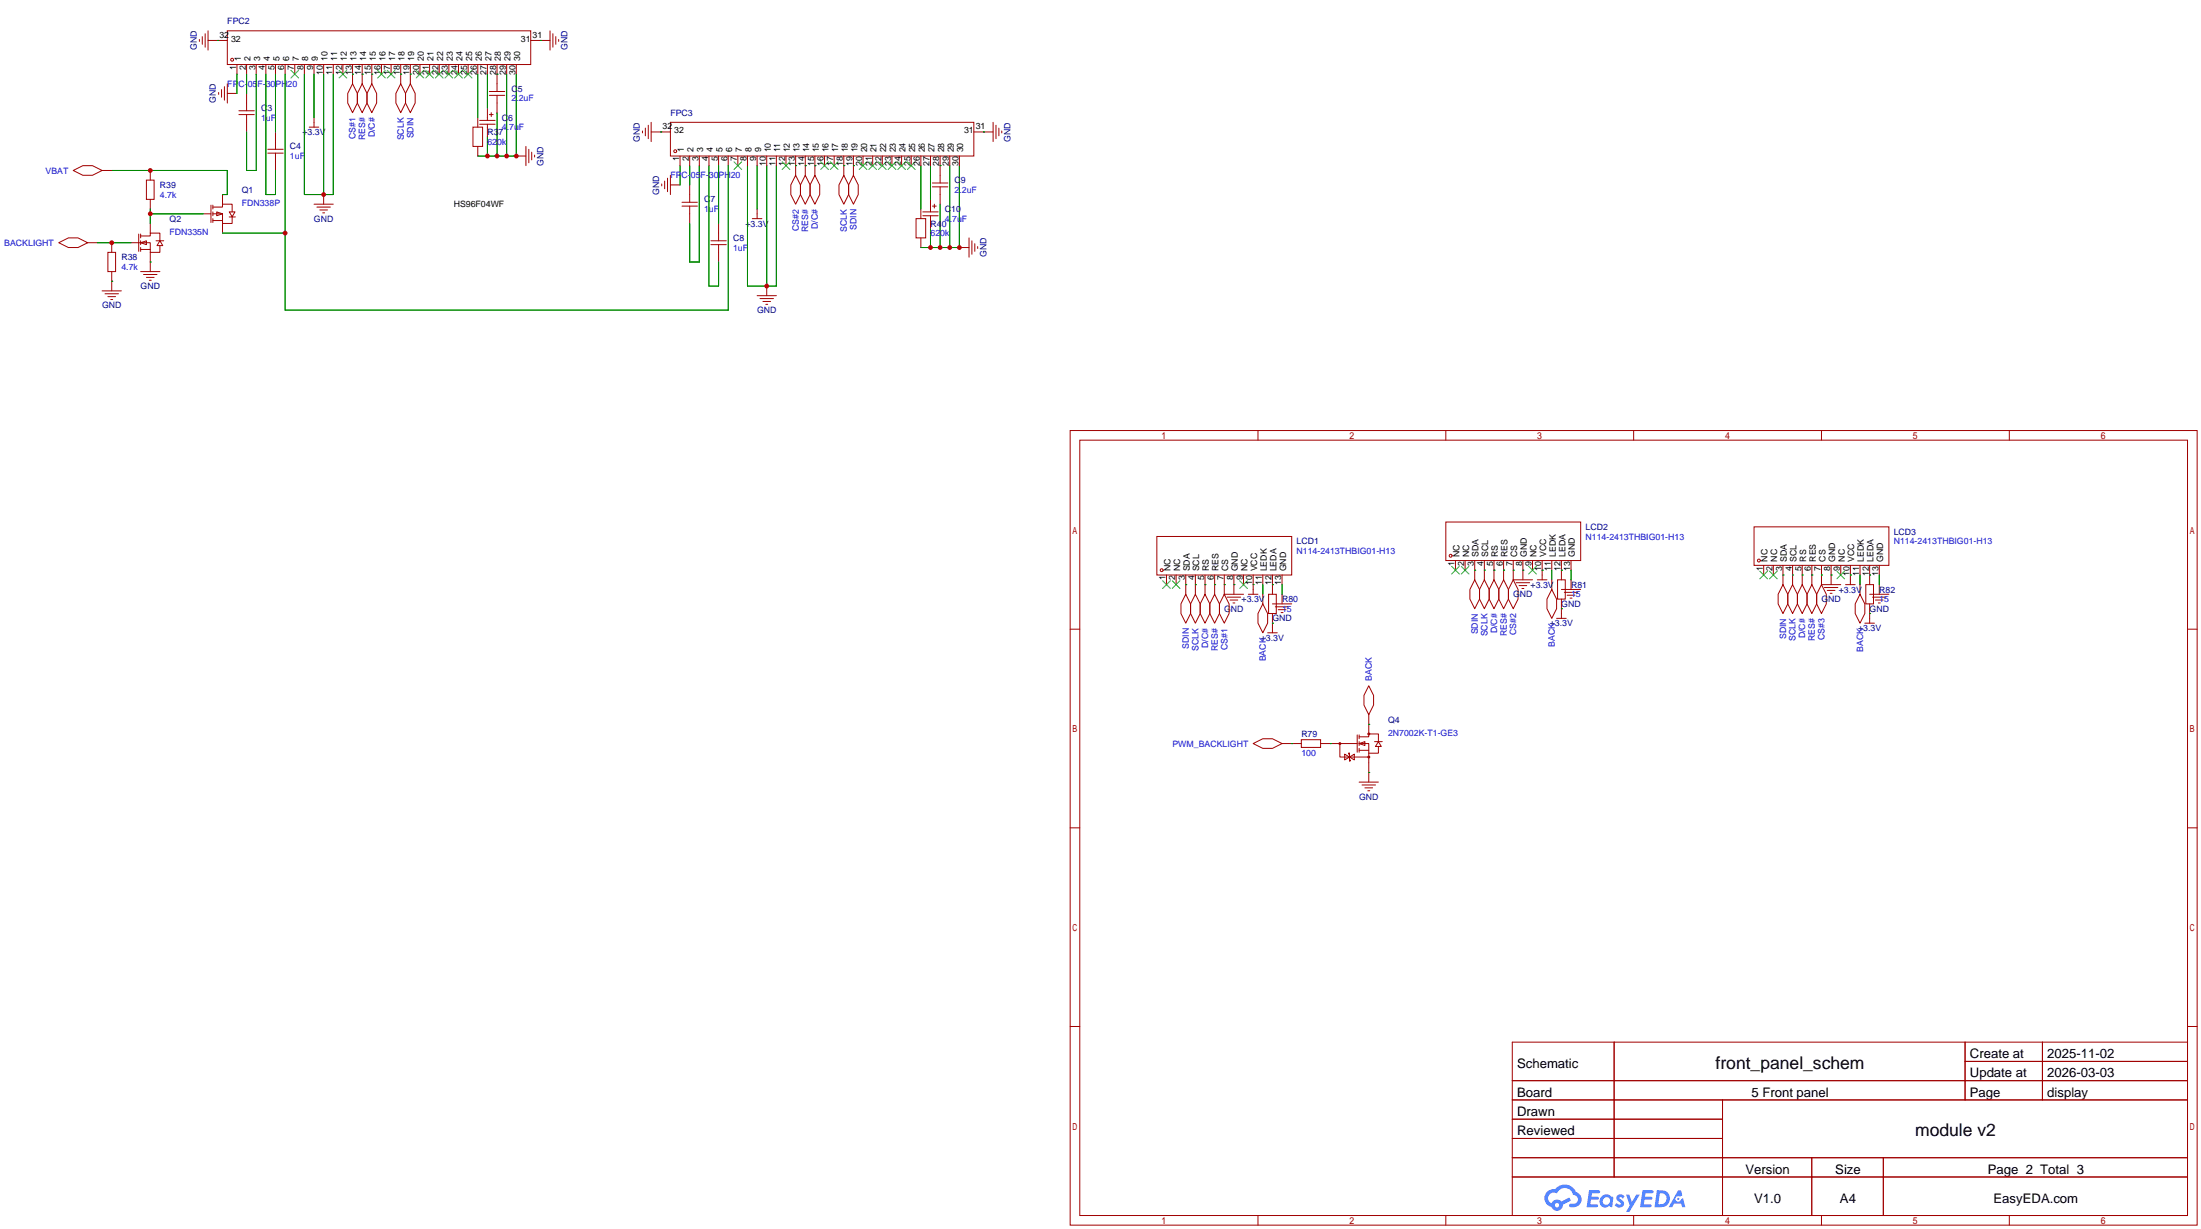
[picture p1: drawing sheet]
<svg xmlns="http://www.w3.org/2000/svg" width="580mm" height="324mm" viewBox="0 0 580 324" stroke-linecap="round" stroke-linejoin="round" font-family="sans-serif">
<g fill="none" stroke="#a10000" stroke-width=".26">
<path d="M282.2 113.5h297.2v209.6h-297.2zM284.7 116.1h292.1v204.4h-292.1zM331.7 113.5v2.6M381.3 113.5v2.6M430.8 113.5v2.6M480.3 113.5v2.6M529.8 113.5v2.6M282.2 165.9h2.5M576.8 165.9h2.6M282.2 218.3h2.5M576.8 218.3h2.6M282.2 270.7h2.5"/>
<path d="M398.8 274.8h178v45.7h-178zM425.6 274.8v35.6M518.2 274.8v15.3M518.2 279.9h58.6M538.6 274.8v15.3M576.8 270.7h2.6M398.8 285h178M398.8 290.1h178M398.8 295.1h55.4M454.2 290.1v30.4M398.8 305.3h178M398.8 300.2h55.4"/>
<path d="M398.8 310.4h178M477.7 305.3v15.2M496.6 305.3v15.2M331.7 320.5v2.6M381.3 320.5v2.6M430.8 320.5v2.6M480.3 320.5v2.6M529.8 320.5v2.6"/>
</g>
<g fill="#5487ff">
<path d="M426.5 315.2a1.3 1.3 0 0 1 1.9 .3l-.4 .6a.47 .47 0 0 0-.4-.4 .47 .47 0 0 0-.5 .3l.1 .1a1.28 1.28 0 0 1 .7 2 1.53 1.53 0 0 1-2.1-.3l.5-.6 .8 .5a.31 .31 0 0 0 .3-.3 .31 .31 0 0 0-.3-.3 1.12 1.12 0 0 1-.6-1.9z"/>
<path d="M428.8 315h.8l.7 2 1.2-2h.9l-2.7 4.6h-.9l1-1.7z"/>
<path d="M419 313.9h2.5a.4 .4 0 0 1 .5 .4 .4 .4 0 0 1-.5 .4h-1.7l-.1 .9h1.6l.3 .4-.4 .4h-1.7l-.1 1.2h1.6a.39 .39 0 0 1 .4 .4 .39 .39 0 0 1-.4 .4h-2.6z"/>
<path d="M433.1 313.9h2.5a.4 .4 0 0 1 .5 .4 .4 .4 0 0 1-.5 .4h-1.7l-.1 .9h1.6l.3 .4-.4 .4h-1.6l-.2 1.2h1.6a.39 .39 0 0 1 .4 .4 .39 .39 0 0 1-.4 .4h-2.6z"/>
<path d="M442.5 313.9h.8l.3 1.3-.6 .4a.75 .75 0 0 0-1.1 .3 .75 .75 0 0 0 .4 1 .75 .75 0 0 0 1-.7l.5-.2 .6 2.4h-.8l-.3-1h-1.8l-.5 1h-1z"/>
<path d="M436.9 313.9l-.6 4.5h1.4a2.27 2.27 0 0 0 2.6-2.3 2.27 2.27 0 0 0-2.6-2.2zM437.7 314.7a1.5 1.5 0 0 1 1.8 1.5 1.5 1.5 0 0 1-1.9 1.4h-.3z"/>
<path d="M422.3 315.5a1.6 1.6 0 0 0-.3 2.3 1.6 1.6 0 0 0 2.3 .2l.8 .4 .3-2.5-.1-.3h-.5a1.58 1.58 0 0 0-2.5-.1zM422.9 316a.99 .99 0 0 1 1.7 .6 .99 .99 0 0 1-1.4 1.1 .98 .98 0 0 1-.3-1.7z"/>
<path d="M408 314.3a2.37 2.37 0 0 0 1.1 4 1.54 1.54 0 0 0 1.8 1 1.54 1.54 0 0 0 1.2-1.6l2.2-1.1-.5-.8-2.1 1.1a1.57 1.57 0 0 0-2.6 .4 1.5 1.5 0 0 1-.7-2.1 1.5 1.5 0 0 1 2.2-.5 2.27 2.27 0 0 1 2.3-1.4 2.27 2.27 0 0 1 2 1.8 1.16 1.16 0 0 1 1.2 1.1 1.16 1.16 0 0 1-1.1 1.2h-.7a.47 .47 0 0 0-.6 .4 .47 .47 0 0 0 .5 .6 2.14 2.14 0 0 0 2.7-1.4 2.14 2.14 0 0 0-1.4-2.7 3.2 3.2 0 0 0-5.4-.7l-1.1 .1zM410 317.8a.6 .6 0 0 1 1.2 0 .6 .6 0 0 1-1.2 0z"/>
<circle cx="442.5" cy="316.1" r=".28"/>
</g>
<g fill="none" stroke="#a10000" stroke-width=".26">
<path d="M52.6 10.4v.5M53.3 9.7v2M54.1 8.9v3.5M54.9 10.7h5M54.9 8.1v5.1M59.9 8.1h80.1v8.9h-80.1zM62.5 17v2.6M65 17v2.6M67.6 17v2.6M70.1 17v2.6M72.6 17v2.6M75.2 17v2.6"/>
<path d="M77.7 17v2.6M80.3 17v2.6M82.8 17v2.6M85.3 17v2.6M87.9 17v2.6M90.4 17v2.6M93 17v5.1M95.5 17v5.1M98 17v5.1M100.6 17v2.6M103.1 17v2.6M105.7 17v5.1"/>
<path d="M108.2 17v5.1M110.7 17v2.6M113.3 17v2.6M115.8 17v2.6M118.4 17v2.6M120.9 17v2.6M123.4 17v2.6M126 17v2.6M128.5 17v2.6M131.1 17v7.1M133.6 17v2.6M136.1 17v2.6"/>
<path d="M140 10.7h5M145 8.1v5.1M145.8 8.9v3.5M146.6 9.7v2M147.3 10.4v.5M57.7 24.4v.5M58.4 23.6v2.1M59.2 22.9v3.5M59.9 24.6h2.6M59.9 22.1v5.1M63 30.2h4.1M63 29.2h4.1"/>
<path d="M65 24.6v4.6M65 30.2v4.6M70.6 39.4h4.1M72.6 34.8v4.6M81.5 33.5h2.6M82.8 31v2.5M93 22.1l1.2 2.5v2.6l-1.2 2.5-1.3-2.5v-2.6zM95.5 22.1l1.3 2.5v2.6l-1.3 2.5-1.3-2.5v-2.6zM98 22.1l1.3 2.5v2.6l-1.3 2.5-1.2-2.5v-2.6zM105.7 22.1l1.2 2.5v2.6l-1.2 2.5-1.3-2.5v-2.6zM108.2 22.1l1.3 2.5v2.6l-1.3 2.5-1.3-2.5v-2.6zM124.7 33.5h2.6v5.1h-2.6z"/>
<path d="M126 31v2.5M126 38.6v2.5M126.5 31.8h4.1M126.5 32.8h4.1M128.5 28.4v3.4M128.5 32.8v3.3M129 30.2h1M129 24.1h4.1M129 25.1h4.1M129.5 29.7v1M131.1 25.1v4.6M138.7 38.6v5.1"/>
<path d="M139.4 39.4v3.5M169.4 34.5v.6M170.2 33.8v2M170.9 33v3.6M171.7 34.8h5.1M171.7 32.3v5M176.8 32.3h80v8.8h-80zM256.8 34.8h5.1M261.9 32.3v5M262.6 33v3.6M263.4 33.8v2M264.2 34.5v.6"/>
<path d="M19.3 45l2.5-1.3h2.6l2.5 1.3-2.5 1.2h-2.6zM26.9 45h2.6M38.6 47.5h2v5.1h-2zM39.6 45v2.5M39.6 52.6v2.5M39.6 58.9v2.6M53.6 56.4h2M55.6 54.1v4.6M56.1 54.6h2.6v-.8h2.5v2.1M56.1 56.4h2.6v2.5h2.5v-1.7M56.1 58.2h2.6M56.1 54.1v1"/>
<path d="M56.1 55.9v1M56.1 57.7v1M57.1 55.9l1.6 .5-1.6 .5zM58.7 51.3v2.5M58.7 58.9v2.6M60.4 57.2h1.7M60.5 55.9h1.5l-.8 1.3zM70.6 40.4h4.1M72.6 40.4v4.6M82.8 53.8h5.1M83.6 54.6h3.5M84.3 55.4h2.1"/>
<path d="M85.1 56.1h.5M85.3 51.3v2.5M136.1 41.1h2.6M140.2 40.1v2.1M141 40.9v.5M174.5 48.5v.5M175.3 47.8v2M176 47v3.5M176.8 48.8h2.5M176.8 46.2v5.1M179.3 41.1v2.6M179.8 54.4h4.1"/>
<path d="M179.8 53.3h4.1M181.9 41.1v2.6M181.9 48.8v4.5M181.9 54.4v4.5M184.4 41.1v2.6M186.9 41.1v2.6M189.5 41.1v2.6M189.5 58.9v4.6M192 41.1v2.6M194.6 41.1v2.6M197.1 41.1v2.6M198.4 57.7h2.5"/>
<path d="M199.6 41.1v2.6M199.6 55.1v2.6M202.2 41.1v2.6M204.7 41.1v2.6M207.3 41.1v2.6M209.8 46.2l1.3 2.6v2.5l-1.3 2.5-1.3-2.5v-2.5zM209.8 41.1v5.1M212.3 46.2l1.3 2.6v2.5l-1.3 2.5-1.2-2.5v-2.5zM212.3 41.1v5.1M214.9 46.2l1.3 2.6v2.5l-1.3 2.5-1.3-2.5v-2.5zM214.9 41.1v5.1M217.4 41.1v2.6"/>
<path d="M220 41.1v2.6M222.5 46.2l1.3 2.6v2.5l-1.3 2.5-1.3-2.5v-2.5zM222.5 41.1v5.1M225 46.2l1.3 2.6v2.5l-1.3 2.5-1.2-2.5v-2.5zM225 41.1v5.1M227.6 41.1v2.6M230.1 41.1v2.6M232.7 41.1v2.6M235.2 41.1v2.6M237.7 41.1v2.6M240.3 41.1v2.6M241.6 57.7h2.5v5h-2.5z"/>
<path d="M242.8 41.1v2.6M242.8 55.1v2.6M243.3 55.9h4.1M243.3 56.9h4.1M245.4 41.1v2.6M245.4 52.6v3.3M245.4 56.9v3.3M245.9 54.4h1M245.9 48.3h4M245.9 49.3h4M246.4 53.8v1.1M247.9 41.1v7.2"/>
<path d="M247.9 49.3v4.5M250.4 41.1v2.6M253 41.1v2.6M15.5 64l2.5-1.3h2.6l2.5 1.3-2.5 1.3h-2.6zM23.1 64h2.6M26.9 76.7h5.1M27.7 77.5h3.5M28.4 66.5h2.1v5.1h-2.1zM28.4 78.2h2.1M29.2 79h.5M29.5 64v2.5M29.5 71.6v5.1"/>
<path d="M34.5 64h2.6M36.6 61.7v4.6M37.1 64l1.5-.5v1zM37.1 62.2h2.5v-.7h2.6v2M37.1 64h2.5v2.5h2.6v-1.7M37.1 65.8h2.5M37.1 61.7v1M37.1 63.5v1M37.1 65.3v1M37.1 71.6h5.1M37.8 72.4h3.6M38.6 73.2h2"/>
<path d="M39.4 73.9h.5M39.6 66.5v5.1M41.1 63.5h2.1M42.2 63.5l.7 1.3h-1.5zM187.5 64.5h4M187.5 63.5h4M189.5 64.5v4.6M199.6 78h5.1M200.4 78.7h3.6M201.2 79.5h2M202.2 75.4v2.6M242.8 62.7v2.6"/>
<path d="M253 65.3h2.5M255.5 62.7v5.1M256.3 63.5v3.6M257 64.3v2M257.8 65v.5M201.9 80.3h.5M381.3 137.7h35.5v10.1h-35.5zM462.5 138.9h35.6v10.2h-35.6zM305.1 141.5h35.5v10.1h-35.5zM307.6 151.6v2.6M310.1 151.6v2.6M312.7 156.7l1.2 2.6v2.5l-1.2 2.5-1.3-2.5v-2.5z"/>
<path d="M312.7 151.6v5.1M315.2 156.7l1.3 2.6v2.5l-1.3 2.5-1.3-2.5v-2.5zM315.2 151.6v5.1M317.8 156.7l1.2 2.6v2.5l-1.2 2.5-1.3-2.5v-2.5zM317.8 151.6v5.1M320.3 156.7l1.3 2.6v2.5l-1.3 2.5-1.3-2.5v-2.5zM320.3 151.6v5.1M322.8 156.7l1.3 2.6v2.5l-1.3 2.5-1.2-2.5v-2.5zM322.8 151.6v5.1M322.8 156.7h5.1M323.6 157.5h3.6M324.4 158.2h2"/>
<path d="M325.1 159h.5M325.4 151.6v5.1M327.9 151.6v2.6M329.2 156.7h2.5M330.5 151.6v5.1M333 159.3l1.3 2.5v2.5l-1.3 2.6-1.3-2.6v-2.5zM333 151.6v2.6M333 156.7v2.6M334.5 156.7h2v5.1h-2zM335.5 151.6v5.1M335.5 159.3h5.1M338.1 151.6v2.6"/>
<path d="M338.1 156.7v2.6M383.8 147.8v2.6M386.3 147.8v2.6M388.9 152.9l1.2 2.5v2.6l-1.2 2.5-1.3-2.5v-2.6zM388.9 147.8v5.1M391.4 152.9l1.3 2.5v2.6l-1.3 2.5-1.3-2.5v-2.6zM391.4 147.8v5.1M394 152.9l1.2 2.5v2.6l-1.2 2.5-1.3-2.5v-2.6zM394 147.8v5.1M396.5 152.9l1.3 2.5v2.6l-1.3 2.5-1.3-2.5v-2.6zM396.5 147.8v5.1M399 152.9l1.3 2.5v2.6l-1.3 2.5-1.2-2.5v-2.6z"/>
<path d="M399 147.8v5.1M399 152.9h5.1M399.8 153.7h3.6M400.6 154.4h2M401.3 155.2h.5M401.6 147.8v5.1M404.1 147.8v2.6M405.4 152.9h2.5M406.7 147.8v5.1M409.2 155.4l1.3 2.6v2.5l-1.3 2.6-1.3-2.6v-2.5zM409.2 147.8v2.6M409.2 152.9v2.5"/>
<path d="M410.7 152.9h2v5.1h-2zM411.7 147.8v5.1M411.7 158v5.1M411.7 155.4h5.1M412.5 156.2h3.6M413.3 157h2M414 157.7h.5M414.3 147.8v2.6M414.3 152.9v2.5M465.1 149.1v2.5M467.6 149.1v2.5M470.2 154.2l1.2 2.5v2.6l-1.2 2.5-1.3-2.5v-2.6z"/>
<path d="M470.2 149.1v5.1M472.7 154.2l1.3 2.5v2.6l-1.3 2.5-1.3-2.5v-2.6zM472.7 149.1v5.1M475.2 154.2l1.3 2.5v2.6l-1.3 2.5-1.2-2.5v-2.6zM475.2 149.1v5.1M477.8 154.2l1.2 2.5v2.6l-1.2 2.5-1.3-2.5v-2.6zM477.8 149.1v5.1M480.3 154.2l1.3 2.5v2.6l-1.3 2.5-1.3-2.5v-2.6zM480.3 149.1v5.1M480.3 154.2h5.1M481.1 154.9h3.5M481.8 155.7h2.1"/>
<path d="M482.6 156.5h.5M482.9 149.1v5.1M485.4 149.1v2.5M486.7 154.2h2.5M487.9 149.1v5.1M490.5 156.7l1.2 2.6v2.5l-1.2 2.5-1.3-2.5v-2.5zM490.5 149.1v2.5M490.5 154.2v2.5M492 154.2h2v5.1h-2zM493 149.1v5.1M493 159.3v5M493 156.7h5.1"/>
<path d="M493.8 157.5h3.5M494.5 158.2h2.1M495.3 159h.5M495.6 149.1v2.5M495.6 154.2v2.5M334.3 166.9h2.5M335.5 161.8v5.1M336.3 160h3.6M337.1 160.8h2M337.8 161.5h.5M410.5 163.1h2.5M491.7 164.3h2.6"/>
<path d="M330.5 196.1l2.5-1.3h2.5l2.6 1.3-2.6 1.3h-2.5zM338.1 196.1h5.1M343.2 195.1h5v2h-5zM348.2 196.1h9.7M353.3 196.1v3.5h7.6M354.6 198.9l1.3 .7-1.3 .8zM355.6 198.9v-.3h.3v2.1h.2v-.3M355.9 199.6l1.2-.7v1.5zM357.9 193.8v4.6M358.4 196.1l1.5-.5v1zM358.4 194.3h2.5v-.8h2.6v2.1M358.4 196.1h2.5v2.5h2.6v-1.8"/>
<path d="M358.4 197.9h2.5M358.4 193.8v1M358.4 195.6v1M358.4 197.4v1M360.9 180.8l1.3 2.6v2.5l-1.3 2.6-1.2-2.6v-2.5zM360.9 188.5v5M360.9 198.6v7.6M362.5 195.6h2M363.5 195.6l.7 1.2h-1.5zM358.4 206.2h5.1M359.2 207h3.5M359.9 207.8h2"/>
<path d="M360.7 208.5h.5"/>
<circle cx="61.2" cy="15.7" r=".38"/>
<circle cx="178.1" cy="39.9" r=".38"/>
<circle cx="306.3" cy="150.4" r=".38"/>
<circle cx="382.5" cy="146.6" r=".38"/>
<circle cx="463.8" cy="147.8" r=".38"/>
<circle cx="353.3" cy="196.1" r=".25"/>
<circle cx="360.9" cy="199.6" r=".25"/>
<circle cx="360.9" cy="193.5" r=".25"/>
</g>
<g fill="none" stroke="#3c3" stroke-width=".26">
<path d="M76.7 18.5l2 2.1M78.7 18.5l-2 2.1M89.4 18.5l2 2.1M91.4 18.5l-2 2.1M99.6 18.5l2 2.1M101.6 18.5l-2 2.1M102.1 18.5l2 2.1M104.1 18.5l-2 2.1M109.7 18.5l2.1 2.1M111.8 18.5l-2.1 2.1M112.3 18.5l2 2.1M114.3 18.5l-2 2.1"/>
<path d="M114.8 18.5l2 2.1M116.8 18.5l-2 2.1M117.3 18.5l2.1 2.1M119.4 18.5l-2.1 2.1M119.9 18.5l2 2.1M121.9 18.5l-2 2.1M122.4 18.5l2.1 2.1M124.5 18.5l-2.1 2.1M193.5 42.7l2.1 2M195.6 42.7l-2.1 2M206.2 42.7l2.1 2M208.3 42.7l-2.1 2"/>
<path d="M216.4 42.7l2 2M218.4 42.7l-2 2M218.9 42.7l2.1 2M221 42.7l-2.1 2M226.6 42.7l2 2M228.6 42.7l-2 2M229.1 42.7l2 2M231.1 42.7l-2 2M231.6 42.7l2.1 2M233.7 42.7l-2.1 2M234.2 42.7l2 2M236.2 42.7l-2 2"/>
<path d="M236.7 42.7l2.1 2M238.8 42.7l-2.1 2M239.3 42.7l2 2M241.3 42.7l-2 2M306.6 153.2l2 2M308.6 153.2l-2 2M309.1 153.2l2 2M311.1 153.2l-2 2M326.9 153.2l2 2M328.9 153.2l-2 2M382.8 149.4l2 2M384.8 149.4l-2 2"/>
<path d="M385.3 149.4l2 2M387.3 149.4l-2 2M403.1 149.4l2 2M405.1 149.4l-2 2M464.1 150.6l2 2.1M466.1 150.6l-2 2.1M466.6 150.6l2 2.1M468.6 150.6l-2 2.1M484.4 150.6l2 2.1M486.4 150.6l-2 2.1"/>
</g>
<g fill="none" stroke="#008700" stroke-width=".26">
<path d="M57.4 10.7h.1M62.5 19.6v5M65 19.6v5M67.6 19.6v25.4h-2.6v-10.2M70.1 19.6v31.7h2.5v-6.3M72.6 19.6v15.2M75.2 19.6v62.2h116.8v-38.1M80.3 19.6v31.7h7.6v-31.7M82.8 19.6v11.4M85.3 19.6v31.7M93 19.6h.1M95.5 19.6h.1"/>
<path d="M98 19.6h.1M105.7 19.6h.1M108.2 19.6h.1M126 19.6v11.4M128.5 19.6v8.8M131.1 19.6h.1M133.6 19.6v21.5M136.1 19.6v21.5h-10.1M142.5 10.7h.1M128.5 36.1v5M131.1 29.7v11.4M174.2 34.8h.1"/>
<path d="M259.3 34.8h.1M29.5 45h30.4v6.3h-1.2M39.6 55.1v3.8M39.6 56.4h14M179.3 43.7v5.1M181.9 43.7v5.1M184.4 43.7v25.4h-2.5v-10.2M186.9 43.7v31.7h2.6v-6.3M189.5 43.7v15.2M197.1 43.7v31.7h7.6v-31.7M199.6 43.7v11.4M202.2 43.7v31.7"/>
<path d="M209.8 43.7h.1M212.3 43.7h.1M214.9 43.7h.1M222.5 43.7h.1M225 43.7h.1M242.8 43.7v11.4M245.4 43.7v8.9M247.9 43.7h.1M247.9 53.8v11.5M250.4 43.7v21.6M253 43.7v21.6h-10.2M25.7 64h8.8"/>
<path d="M29.5 74.2h.1M39.6 69.1h.1M58.7 61.5h16.5M245.4 60.2v5.1M312.7 154.2h.1M315.2 154.2h.1M317.8 154.2h.1M320.3 154.2h.1M322.8 154.2h.1M325.4 154.2h.1M330.5 154.2h.1M333 154.2v2.5"/>
<path d="M335.5 154.2h.1M338.1 154.2v2.5M388.9 150.4h.1M391.4 150.4h.1M394 150.4h.1M396.5 150.4h.1M399 150.4h.1M401.6 150.4h.1M406.7 150.4h.1M409.2 150.4v2.5M411.7 150.4h.1M414.3 150.4v2.5"/>
<path d="M470.2 151.6h.1M472.7 151.6h.1M475.2 151.6h.1M477.8 151.6h.1M480.3 151.6h.1M482.9 151.6h.1M487.9 151.6h.1M490.5 151.6v2.6M493 151.6h.1M495.6 151.6v2.6M335.5 164.3h.1M411.7 160.5h.1"/>
<path d="M493 161.8h.1M340.6 196.1h.1M350.8 196.1h.1M360.9 191h.1M360.9 203.7h.1"/>
</g>
<g fill="#c00">
<circle cx="136.1" cy="41.1" r=".63"/>
<circle cx="133.6" cy="41.1" r=".63"/>
<circle cx="131.1" cy="41.1" r=".63"/>
<circle cx="128.5" cy="41.1" r=".63"/>
<circle cx="85.3" cy="51.3" r=".63"/>
<circle cx="29.5" cy="64" r=".63"/>
<circle cx="39.6" cy="56.4" r=".63"/>
<circle cx="39.6" cy="45" r=".63"/>
<circle cx="253" cy="65.3" r=".63"/>
<circle cx="250.4" cy="65.3" r=".63"/>
<circle cx="247.9" cy="65.3" r=".63"/>
<circle cx="245.4" cy="65.3" r=".63"/>
<circle cx="202.2" cy="75.4" r=".63"/>
<circle cx="75.2" cy="61.5" r=".63"/>
</g>
<g font-size="4.6">
<text x="452.4" y="281.9">front_panel_schem</text>
<text x="505" y="299.7">module v2</text>
</g>
<g font-size="3.5">
<text x="400" y="281.6">Schematic</text>
<text x="519.4" y="279">Create at</text>
<text x="539.8" y="279">2025-11-02</text>
<text x="519.4" y="284.1">Update at</text>
<text x="539.8" y="284.1">2026-03-03</text>
<text x="400" y="289.2">Board</text>
<text x="461.8" y="289.2">5 Front panel</text>
<text x="519.4" y="289.2">Page</text>
<text x="539.8" y="289.2">display</text>
<text x="400" y="294.3">Drawn</text>
<text x="400" y="299.4">Reviewed</text>
<text x="460.2" y="309.5">Version</text>
<text x="483.9" y="309.5">Size</text>
<text x="524.1" y="309.5">Page 2 Total 3</text>
<text x="462.5" y="317.1">V1.0</text>
<text x="485.2" y="317.1">A4</text>
<text x="525.7" y="317.1">EasyEDA.com</text>
</g>
<g font-size="2.3">
<text x="57.9" y="10">32</text>
<text x="60.9" y="11">32</text>
<text x="137.4" y="11">31</text>
<text x="140.4" y="10">31</text>
<text x="63.5" y="16.1" transform="rotate(-90 63.5 16.1)">1</text>
<text x="66.1" y="16.1" transform="rotate(-90 66.1 16.1)">2</text>
<text x="68.6" y="16.1" transform="rotate(-90 68.6 16.1)">3</text>
<text x="71.1" y="16.1" transform="rotate(-90 71.1 16.1)">4</text>
<text x="73.7" y="16.1" transform="rotate(-90 73.7 16.1)">5</text>
<text x="76.2" y="16.1" transform="rotate(-90 76.2 16.1)">6</text>
<text x="78.8" y="16.1" transform="rotate(-90 78.8 16.1)">7</text>
<text x="81.3" y="16.1" transform="rotate(-90 81.3 16.1)">8</text>
<text x="83.8" y="16.1" transform="rotate(-90 83.8 16.1)">9</text>
<text x="86.4" y="16.1" transform="rotate(-90 86.4 16.1)">10</text>
<text x="88.9" y="16.1" transform="rotate(-90 88.9 16.1)">11</text>
<text x="91.5" y="16.1" transform="rotate(-90 91.5 16.1)">12</text>
<text x="94" y="16.1" transform="rotate(-90 94 16.1)">13</text>
<text x="96.5" y="16.1" transform="rotate(-90 96.5 16.1)">14</text>
<text x="99.1" y="16.1" transform="rotate(-90 99.1 16.1)">15</text>
<text x="101.6" y="16.1" transform="rotate(-90 101.6 16.1)">16</text>
<text x="104.2" y="16.1" transform="rotate(-90 104.2 16.1)">17</text>
<text x="106.7" y="16.1" transform="rotate(-90 106.7 16.1)">18</text>
<text x="109.2" y="16.1" transform="rotate(-90 109.2 16.1)">19</text>
<text x="111.8" y="16.1" transform="rotate(-90 111.8 16.1)">20</text>
<text x="114.3" y="16.1" transform="rotate(-90 114.3 16.1)">21</text>
<text x="116.9" y="16.1" transform="rotate(-90 116.9 16.1)">22</text>
<text x="119.4" y="16.1" transform="rotate(-90 119.4 16.1)">23</text>
<text x="121.9" y="16.1" transform="rotate(-90 121.9 16.1)">24</text>
<text x="124.5" y="16.1" transform="rotate(-90 124.5 16.1)">25</text>
<text x="127" y="16.1" transform="rotate(-90 127 16.1)">26</text>
<text x="129.6" y="16.1" transform="rotate(-90 129.6 16.1)">27</text>
<text x="132.1" y="16.1" transform="rotate(-90 132.1 16.1)">28</text>
<text x="134.6" y="16.1" transform="rotate(-90 134.6 16.1)">29</text>
<text x="137.2" y="16.1" transform="rotate(-90 137.2 16.1)">30</text>
<text x="62.3" y="18.4" transform="rotate(-90 62.3 18.4)">1</text>
<text x="64.8" y="18.4" transform="rotate(-90 64.8 18.4)">2</text>
<text x="67.3" y="18.4" transform="rotate(-90 67.3 18.4)">3</text>
<text x="69.9" y="18.4" transform="rotate(-90 69.9 18.4)">4</text>
<text x="72.4" y="18.4" transform="rotate(-90 72.4 18.4)">5</text>
<text x="75" y="18.4" transform="rotate(-90 75 18.4)">6</text>
<text x="77.5" y="18.4" transform="rotate(-90 77.5 18.4)">7</text>
<text x="80" y="18.4" transform="rotate(-90 80 18.4)">8</text>
<text x="82.6" y="18.4" transform="rotate(-90 82.6 18.4)">9</text>
<text x="85.1" y="19.7" transform="rotate(-90 85.1 19.7)">10</text>
<text x="87.7" y="19.7" transform="rotate(-90 87.7 19.7)">11</text>
<text x="90.2" y="19.7" transform="rotate(-90 90.2 19.7)">12</text>
<text x="92.7" y="19.7" transform="rotate(-90 92.7 19.7)">13</text>
<text x="95.3" y="19.7" transform="rotate(-90 95.3 19.7)">14</text>
<text x="97.8" y="19.7" transform="rotate(-90 97.8 19.7)">15</text>
<text x="100.4" y="19.7" transform="rotate(-90 100.4 19.7)">16</text>
<text x="102.9" y="19.7" transform="rotate(-90 102.9 19.7)">17</text>
<text x="105.4" y="19.7" transform="rotate(-90 105.4 19.7)">18</text>
<text x="108" y="19.7" transform="rotate(-90 108 19.7)">19</text>
<text x="110.5" y="19.7" transform="rotate(-90 110.5 19.7)">20</text>
<text x="113.1" y="19.7" transform="rotate(-90 113.1 19.7)">21</text>
<text x="115.6" y="19.7" transform="rotate(-90 115.6 19.7)">22</text>
<text x="118.1" y="19.7" transform="rotate(-90 118.1 19.7)">23</text>
<text x="120.7" y="19.7" transform="rotate(-90 120.7 19.7)">24</text>
<text x="123.2" y="19.7" transform="rotate(-90 123.2 19.7)">25</text>
<text x="125.8" y="19.7" transform="rotate(-90 125.8 19.7)">26</text>
<text x="128.3" y="19.7" transform="rotate(-90 128.3 19.7)">27</text>
<text x="130.8" y="19.7" transform="rotate(-90 130.8 19.7)">28</text>
<text x="133.4" y="19.7" transform="rotate(-90 133.4 19.7)">29</text>
<text x="135.9" y="19.7" transform="rotate(-90 135.9 19.7)">30</text>
<text x="174.7" y="34.1">32</text>
<text x="177.8" y="35.1">32</text>
<text x="254.2" y="35.1">31</text>
<text x="257.3" y="34.1">31</text>
<text x="180.4" y="40.2" transform="rotate(-90 180.4 40.2)">1</text>
<text x="182.9" y="40.2" transform="rotate(-90 182.9 40.2)">2</text>
<text x="185.4" y="40.2" transform="rotate(-90 185.4 40.2)">3</text>
<text x="188" y="40.2" transform="rotate(-90 188 40.2)">4</text>
<text x="190.5" y="40.2" transform="rotate(-90 190.5 40.2)">5</text>
<text x="193.1" y="40.2" transform="rotate(-90 193.1 40.2)">6</text>
<text x="195.6" y="40.2" transform="rotate(-90 195.6 40.2)">7</text>
<text x="198.1" y="40.2" transform="rotate(-90 198.1 40.2)">8</text>
<text x="200.7" y="40.2" transform="rotate(-90 200.7 40.2)">9</text>
<text x="203.2" y="40.2" transform="rotate(-90 203.2 40.2)">10</text>
<text x="205.8" y="40.2" transform="rotate(-90 205.8 40.2)">11</text>
<text x="208.3" y="40.2" transform="rotate(-90 208.3 40.2)">12</text>
<text x="210.8" y="40.2" transform="rotate(-90 210.8 40.2)">13</text>
<text x="213.4" y="40.2" transform="rotate(-90 213.4 40.2)">14</text>
<text x="215.9" y="40.2" transform="rotate(-90 215.9 40.2)">15</text>
<text x="218.5" y="40.2" transform="rotate(-90 218.5 40.2)">16</text>
<text x="221" y="40.2" transform="rotate(-90 221 40.2)">17</text>
<text x="223.5" y="40.2" transform="rotate(-90 223.5 40.2)">18</text>
<text x="226.1" y="40.2" transform="rotate(-90 226.1 40.2)">19</text>
<text x="228.6" y="40.2" transform="rotate(-90 228.6 40.2)">20</text>
<text x="231.2" y="40.2" transform="rotate(-90 231.2 40.2)">21</text>
<text x="233.7" y="40.2" transform="rotate(-90 233.7 40.2)">22</text>
<text x="236.2" y="40.2" transform="rotate(-90 236.2 40.2)">23</text>
<text x="238.8" y="40.2" transform="rotate(-90 238.8 40.2)">24</text>
<text x="241.3" y="40.2" transform="rotate(-90 241.3 40.2)">25</text>
<text x="243.9" y="40.2" transform="rotate(-90 243.9 40.2)">26</text>
<text x="246.4" y="40.2" transform="rotate(-90 246.4 40.2)">27</text>
<text x="248.9" y="40.2" transform="rotate(-90 248.9 40.2)">28</text>
<text x="251.5" y="40.2" transform="rotate(-90 251.5 40.2)">29</text>
<text x="254" y="40.2" transform="rotate(-90 254 40.2)">30</text>
<text x="179.1" y="42.6" transform="rotate(-90 179.1 42.6)">1</text>
<text x="181.6" y="42.6" transform="rotate(-90 181.6 42.6)">2</text>
<text x="184.2" y="42.6" transform="rotate(-90 184.2 42.6)">3</text>
<text x="186.7" y="42.6" transform="rotate(-90 186.7 42.6)">4</text>
<text x="189.3" y="42.6" transform="rotate(-90 189.3 42.6)">5</text>
<text x="191.8" y="42.6" transform="rotate(-90 191.8 42.6)">6</text>
<text x="194.3" y="42.6" transform="rotate(-90 194.3 42.6)">7</text>
<text x="196.9" y="42.6" transform="rotate(-90 196.9 42.6)">8</text>
<text x="199.4" y="42.6" transform="rotate(-90 199.4 42.6)">9</text>
<text x="202" y="43.8" transform="rotate(-90 202 43.8)">10</text>
<text x="204.5" y="43.8" transform="rotate(-90 204.5 43.8)">11</text>
<text x="207" y="43.8" transform="rotate(-90 207 43.8)">12</text>
<text x="209.6" y="43.8" transform="rotate(-90 209.6 43.8)">13</text>
<text x="212.1" y="43.8" transform="rotate(-90 212.1 43.8)">14</text>
<text x="214.7" y="43.8" transform="rotate(-90 214.7 43.8)">15</text>
<text x="217.2" y="43.8" transform="rotate(-90 217.2 43.8)">16</text>
<text x="219.7" y="43.8" transform="rotate(-90 219.7 43.8)">17</text>
<text x="222.3" y="43.8" transform="rotate(-90 222.3 43.8)">18</text>
<text x="224.8" y="43.8" transform="rotate(-90 224.8 43.8)">19</text>
<text x="227.4" y="43.8" transform="rotate(-90 227.4 43.8)">20</text>
<text x="229.9" y="43.8" transform="rotate(-90 229.9 43.8)">21</text>
<text x="232.4" y="43.8" transform="rotate(-90 232.4 43.8)">22</text>
<text x="235" y="43.8" transform="rotate(-90 235 43.8)">23</text>
<text x="237.5" y="43.8" transform="rotate(-90 237.5 43.8)">24</text>
<text x="240.1" y="43.8" transform="rotate(-90 240.1 43.8)">25</text>
<text x="242.6" y="43.8" transform="rotate(-90 242.6 43.8)">26</text>
<text x="245.1" y="43.8" transform="rotate(-90 245.1 43.8)">27</text>
<text x="247.7" y="43.8" transform="rotate(-90 247.7 43.8)">28</text>
<text x="250.2" y="43.8" transform="rotate(-90 250.2 43.8)">29</text>
<text x="252.8" y="43.8" transform="rotate(-90 252.8 43.8)">30</text>
<text x="119.6" y="54.7">HS96F04WF</text>
<text x="383.6" y="149.2" transform="rotate(-90 383.6 149.2)">1</text>
<text x="384.8" y="146.9" transform="rotate(-90 384.8 146.9)">NC</text>
<text x="386.1" y="149.2" transform="rotate(-90 386.1 149.2)">2</text>
<text x="387.4" y="146.9" transform="rotate(-90 387.4 146.9)">NC</text>
<text x="388.6" y="149.2" transform="rotate(-90 388.6 149.2)">3</text>
<text x="389.9" y="146.9" transform="rotate(-90 389.9 146.9)">SDA</text>
<text x="391.2" y="149.2" transform="rotate(-90 391.2 149.2)">4</text>
<text x="392.5" y="146.9" transform="rotate(-90 392.5 146.9)">SCL</text>
<text x="393.7" y="149.2" transform="rotate(-90 393.7 149.2)">5</text>
<text x="395" y="146.9" transform="rotate(-90 395 146.9)">RS</text>
<text x="396.3" y="149.2" transform="rotate(-90 396.3 149.2)">6</text>
<text x="397.5" y="146.9" transform="rotate(-90 397.5 146.9)">RES</text>
<text x="398.8" y="149.2" transform="rotate(-90 398.8 149.2)">7</text>
<text x="400.1" y="146.9" transform="rotate(-90 400.1 146.9)">CS</text>
<text x="401.3" y="149.2" transform="rotate(-90 401.3 149.2)">8</text>
<text x="402.6" y="146.9" transform="rotate(-90 402.6 146.9)">GND</text>
<text x="403.9" y="149.2" transform="rotate(-90 403.9 149.2)">9</text>
<text x="405.2" y="146.9" transform="rotate(-90 405.2 146.9)">NC</text>
<text x="407.7" y="146.9" transform="rotate(-90 407.7 146.9)">VCC</text>
<text x="410.2" y="146.9" transform="rotate(-90 410.2 146.9)">LEDK</text>
<text x="412.8" y="146.9" transform="rotate(-90 412.8 146.9)">LEDA</text>
<text x="415.3" y="146.9" transform="rotate(-90 415.3 146.9)">GND</text>
<text x="466.1" y="148.2" transform="rotate(-90 466.1 148.2)">NC</text>
<text x="468.7" y="148.2" transform="rotate(-90 468.7 148.2)">NC</text>
<text x="471.2" y="148.2" transform="rotate(-90 471.2 148.2)">SDA</text>
<text x="473.7" y="148.2" transform="rotate(-90 473.7 148.2)">SCL</text>
<text x="476.3" y="148.2" transform="rotate(-90 476.3 148.2)">RS</text>
<text x="478.8" y="148.2" transform="rotate(-90 478.8 148.2)">RES</text>
<text x="481.4" y="148.2" transform="rotate(-90 481.4 148.2)">CS</text>
<text x="483.9" y="148.2" transform="rotate(-90 483.9 148.2)">GND</text>
<text x="486.4" y="148.2" transform="rotate(-90 486.4 148.2)">NC</text>
<text x="489" y="148.2" transform="rotate(-90 489 148.2)">VCC</text>
<text x="491.5" y="148.2" transform="rotate(-90 491.5 148.2)">LEDK</text>
<text x="494.1" y="148.2" transform="rotate(-90 494.1 148.2)">LEDA</text>
<text x="496.6" y="148.2" transform="rotate(-90 496.6 148.2)">GND</text>
<text x="307.4" y="153" transform="rotate(-90 307.4 153)">1</text>
<text x="308.6" y="150.7" transform="rotate(-90 308.6 150.7)">NC</text>
<text x="309.9" y="153" transform="rotate(-90 309.9 153)">2</text>
<text x="311.2" y="150.7" transform="rotate(-90 311.2 150.7)">NC</text>
<text x="312.4" y="153" transform="rotate(-90 312.4 153)">3</text>
<text x="313.7" y="150.7" transform="rotate(-90 313.7 150.7)">SDA</text>
<text x="315" y="153" transform="rotate(-90 315 153)">4</text>
<text x="316.3" y="150.7" transform="rotate(-90 316.3 150.7)">SCL</text>
<text x="317.5" y="153" transform="rotate(-90 317.5 153)">5</text>
<text x="318.8" y="150.7" transform="rotate(-90 318.8 150.7)">RS</text>
<text x="320.1" y="153" transform="rotate(-90 320.1 153)">6</text>
<text x="321.3" y="150.7" transform="rotate(-90 321.3 150.7)">RES</text>
<text x="322.6" y="153" transform="rotate(-90 322.6 153)">7</text>
<text x="323.9" y="150.7" transform="rotate(-90 323.9 150.7)">CS</text>
<text x="325.1" y="153" transform="rotate(-90 325.1 153)">8</text>
<text x="326.4" y="150.7" transform="rotate(-90 326.4 150.7)">GND</text>
<text x="327.7" y="153" transform="rotate(-90 327.7 153)">9</text>
<text x="329" y="150.7" transform="rotate(-90 329 150.7)">NC</text>
<text x="330.2" y="154.3" transform="rotate(-90 330.2 154.3)">10</text>
<text x="331.5" y="150.7" transform="rotate(-90 331.5 150.7)">VCC</text>
<text x="332.8" y="154.3" transform="rotate(-90 332.8 154.3)">11</text>
<text x="334" y="150.7" transform="rotate(-90 334 150.7)">LEDK</text>
<text x="335.3" y="154.3" transform="rotate(-90 335.3 154.3)">12</text>
<text x="336.6" y="150.7" transform="rotate(-90 336.6 150.7)">LEDA</text>
<text x="337.8" y="154.3" transform="rotate(-90 337.8 154.3)">13</text>
<text x="339.1" y="150.7" transform="rotate(-90 339.1 150.7)">GND</text>
<text x="406.4" y="150.5" transform="rotate(-90 406.4 150.5)">10</text>
<text x="409" y="150.5" transform="rotate(-90 409 150.5)">11</text>
<text x="411.5" y="150.5" transform="rotate(-90 411.5 150.5)">12</text>
<text x="414" y="150.5" transform="rotate(-90 414 150.5)">13</text>
<text x="464.8" y="150.5" transform="rotate(-90 464.8 150.5)">1</text>
<text x="467.4" y="150.5" transform="rotate(-90 467.4 150.5)">2</text>
<text x="469.9" y="150.5" transform="rotate(-90 469.9 150.5)">3</text>
<text x="472.5" y="150.5" transform="rotate(-90 472.5 150.5)">4</text>
<text x="475" y="150.5" transform="rotate(-90 475 150.5)">5</text>
<text x="477.5" y="150.5" transform="rotate(-90 477.5 150.5)">6</text>
<text x="480.1" y="150.5" transform="rotate(-90 480.1 150.5)">7</text>
<text x="482.6" y="150.5" transform="rotate(-90 482.6 150.5)">8</text>
<text x="485.2" y="150.5" transform="rotate(-90 485.2 150.5)">9</text>
<text x="487.7" y="151.8" transform="rotate(-90 487.7 151.8)">10</text>
<text x="490.2" y="151.8" transform="rotate(-90 490.2 151.8)">11</text>
<text x="492.8" y="151.8" transform="rotate(-90 492.8 151.8)">12</text>
<text x="495.3" y="151.8" transform="rotate(-90 495.3 151.8)">13</text>
</g>
<g font-size="2.3" fill="#000080">
<text x="59.9" y="6.4">FPC2</text>
<text x="51.9" y="13.2" transform="rotate(-90 51.9 13.2)">GND</text>
<text x="149.7" y="13.2" transform="rotate(-90 149.7 13.2)">GND</text>
<text x="56.9" y="27.2" transform="rotate(-90 56.9 27.2)">GND</text>
<text x="68.8" y="29.3">C3</text>
<text x="134.9" y="24.2">C5</text>
<text x="79.8" y="35.6">+3.3V</text>
<text x="128.5" y="35.6">R37</text>
<text x="132.3" y="31.8">C6</text>
<text x="176.8" y="30.5">FPC3</text>
<text x="76.5" y="39.4">C4</text>
<text x="168.7" y="37.4" transform="rotate(-90 168.7 37.4)">GND</text>
<text x="266.5" y="37.4" transform="rotate(-90 266.5 37.4)">GND</text>
<text x="143.3" y="43.7" transform="rotate(-90 143.3 43.7)">GND</text>
<text x="42.2" y="49.6">R39</text>
<text x="63.8" y="50.8">Q1</text>
<text x="173.8" y="51.3" transform="rotate(-90 173.8 51.3)">GND</text>
<text x="185.7" y="53.4">C7</text>
<text x="251.7" y="48.3">C9</text>
<text x="44.7" y="58.5">Q2</text>
<text x="82.8" y="58.5">GND</text>
<text x="196.6" y="59.7">+3.3V</text>
<text x="245.4" y="59.7">R40</text>
<text x="249.2" y="55.9">C10</text>
<text x="193.3" y="63.5">C8</text>
<text x="32" y="68.6">R38</text>
<text x="260.1" y="67.8" transform="rotate(-90 260.1 67.8)">GND</text>
<text x="37.1" y="76.2">GND</text>
<text x="26.9" y="81.3">GND</text>
<text x="199.6" y="82.6">GND</text>
<text x="341.9" y="143.6">LCD1</text>
<text x="418.1" y="139.7">LCD2</text>
<text x="499.4" y="141">LCD3</text>
<text x="403.6" y="155">+3.3V</text>
<text x="414.3" y="155">R81</text>
<text x="322.8" y="161.3">GND</text>
<text x="327.4" y="158.8">+3.3V</text>
<text x="338.1" y="158.8">R80</text>
<text x="399" y="157.5">GND</text>
<text x="411.7" y="160.1">GND</text>
<text x="480.3" y="158.8">GND</text>
<text x="484.9" y="156.3">+3.3V</text>
<text x="493" y="161.3">GND</text>
<text x="495.6" y="156.3">R82</text>
<text x="335.5" y="163.9">GND</text>
<text x="408.7" y="165.1">+3.3V</text>
<text x="490" y="166.4">+3.3V</text>
<text x="332.5" y="169">+3.3V</text>
<text x="366" y="190.5">Q4</text>
<text x="343.2" y="194.4">R79</text>
<text x="358.4" y="210.9">GND</text>
</g>
<g font-size="2.3" fill="#00f">
<text x="59.9" y="22.9">FPC-05F-30PH20</text>
<text x="134.9" y="26.7">2.2uF</text>
<text x="68.8" y="31.8">1uF</text>
<text x="132.3" y="34.3">4.7uF</text>
<text x="76.5" y="42">1uF</text>
<text x="93.8" y="36.8" transform="rotate(-90 93.8 36.8)">CS#1</text>
<text x="96.3" y="37" transform="rotate(-90 96.3 37)">RES#</text>
<text x="98.9" y="36.2" transform="rotate(-90 98.9 36.2)">D/C#</text>
<text x="106.5" y="37" transform="rotate(-90 106.5 37)">SCLK</text>
<text x="109" y="36.5" transform="rotate(-90 109 36.5)">SDIN</text>
<text x="128.5" y="38.1">620k</text>
<text x="12" y="45.8">VBAT</text>
<text x="176.8" y="47">FPC-05F-30PH20</text>
<text x="42.2" y="52.1">4.7k</text>
<text x="251.7" y="50.8">2.2uF</text>
<text x="63.8" y="54.4">FDN338P</text>
<text x="185.7" y="55.9">1uF</text>
<text x="249.2" y="58.5">4.7uF</text>
<text x="1.1" y="64.8">BACKLIGHT</text>
<text x="44.7" y="62">FDN335N</text>
<text x="210.6" y="60.9" transform="rotate(-90 210.6 60.9)">CS#2</text>
<text x="213.2" y="61.2" transform="rotate(-90 213.2 61.2)">RES#</text>
<text x="215.7" y="60.4" transform="rotate(-90 215.7 60.4)">D/C#</text>
<text x="223.3" y="61.2" transform="rotate(-90 223.3 61.2)">SCLK</text>
<text x="225.9" y="60.6" transform="rotate(-90 225.9 60.6)">SDIN</text>
<text x="245.4" y="62.3">620k</text>
<text x="32" y="71.2">4.7k</text>
<text x="193.3" y="66.1">1uF</text>
<text x="418.1" y="142.3">N114-2413THBIG01-H13</text>
<text x="499.4" y="143.6">N114-2413THBIG01-H13</text>
<text x="341.9" y="146.1">N114-2413THBIG01-H13</text>
<text x="338.1" y="161.3">15</text>
<text x="414.3" y="157.5">15</text>
<text x="495.6" y="158.8">15</text>
<text x="389.7" y="167.3" transform="rotate(-90 389.7 167.3)">SDIN</text>
<text x="392.2" y="167.8" transform="rotate(-90 392.2 167.8)">SCLK</text>
<text x="394.8" y="167.1" transform="rotate(-90 394.8 167.1)">D/C#</text>
<text x="397.3" y="167.8" transform="rotate(-90 397.3 167.8)">RES#</text>
<text x="399.8" y="167.6" transform="rotate(-90 399.8 167.6)">CS#2</text>
<text x="313.5" y="171.1" transform="rotate(-90 313.5 171.1)">SDIN</text>
<text x="316" y="171.6" transform="rotate(-90 316 171.6)">SCLK</text>
<text x="318.6" y="170.9" transform="rotate(-90 318.6 170.9)">D/C#</text>
<text x="321.1" y="171.6" transform="rotate(-90 321.1 171.6)">RES#</text>
<text x="323.6" y="171.4" transform="rotate(-90 323.6 171.4)">CS#1</text>
<text x="410" y="170.6" transform="rotate(-90 410 170.6)">BACK</text>
<text x="471" y="168.6" transform="rotate(-90 471 168.6)">SDIN</text>
<text x="473.5" y="169.1" transform="rotate(-90 473.5 169.1)">SCLK</text>
<text x="476" y="168.3" transform="rotate(-90 476 168.3)">D/C#</text>
<text x="478.6" y="169.1" transform="rotate(-90 478.6 169.1)">RES#</text>
<text x="481.1" y="168.8" transform="rotate(-90 481.1 168.8)">CS#3</text>
<text x="491.3" y="171.9" transform="rotate(-90 491.3 171.9)">BACK</text>
<text x="333.8" y="174.4" transform="rotate(-90 333.8 174.4)">BACK</text>
<text x="361.7" y="179.6" transform="rotate(-90 361.7 179.6)">BACK</text>
<text x="309.2" y="196.9">PWM_BACKLIGHT</text>
<text x="366" y="194.1">2N7002K-T1-GE3</text>
<text x="343.2" y="199.4">100</text>
</g>
</svg>
